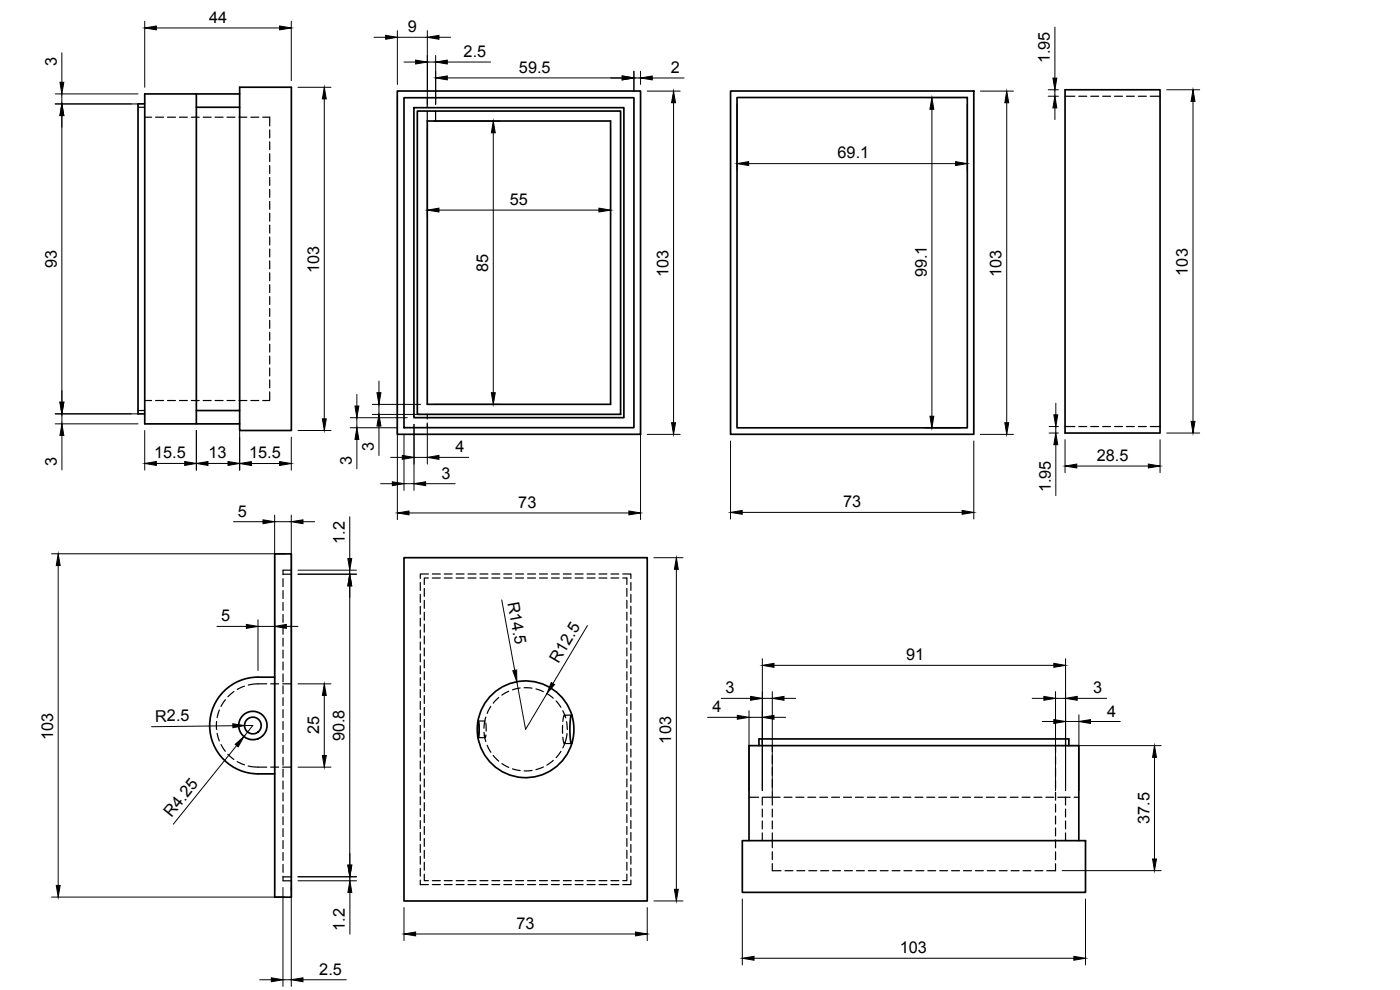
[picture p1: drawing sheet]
<svg xmlns="http://www.w3.org/2000/svg" width="420mm" height="297mm" viewBox="0 0 420 297" stroke-linecap="round" stroke-linejoin="round" font-family="sans-serif">
<!-- layer: S -->
<g fill="none" stroke="#000" stroke-width=".51">
<path d="M43.4 31.2h-2v93h2M58.9 32.2h13M58.9 28.2h13M71.9 26.2h15.5v103h-15.5zM119.2 27.3h73v103h-73zM121.2 29.3h69v99h-69zM124.2 32.3h63v93h-63zM125.2 33.3h61v91h-61zM128.2 36.3h55v85h-55zM219.2 27.3h73v103h-73zM221.2 29.3h69.1v99.1h-69.1zM319.6 26.9h28.5v103h-28.5z"/>
<path d="M58.9 127.2v-99h-15.5v99h28.5M58.9 123.2h13M82.4 166.2h5v103h-5zM121.2 167.3h73v103h-73zM82.4 203.2a22.3 22.3 0 0 0-10.6 1.1 14.5 14.5 0 0 0-8.6 16.3 14.5 14.5 0 0 0 14.2 11.6h5M143.5 216.4l.3 1.6-.2 3.3-.4-2zM171.5 214.6l.5 1.6 .2 2-.1 2.8-.6 2.1-.3-1-.2-2.6 .1-3.4zM171.7 214.9a14.5 14.5 0 0 0-15-10.6 14.5 14.5 0 0 0-13.3 12.6M143.4 220.8a14.5 14.5 0 0 0 13.3 12.5 14.5 14.5 0 0 0 15-10.5M227.8 223.7v-2h93v2M222.8 252.2h103v15.5h-103zM224.8 252.2v-28.5h99v28.5"/>
<circle cx="75.9" cy="217.7" r="2.5"/>
<circle cx="75.9" cy="217.7" r="4.2"/>
</g>
<g fill="none" stroke="#000" stroke-width=".36">
<path d="M41.4 32.2h2M43.4 35.2h2.1M46.7 35.2h2.4M50.3 35.2h2.4M53.8 35.2h2.4M57.4 35.2h2.4M61 35.2h2.4M64.6 35.2h2.4M68.1 35.2h2.4M71.7 35.2h2.4M75.3 35.2h2.4M78.8 35.2h2.1v2.6"/>
<path d="M80.9 39v2.4M128.2 29.3v2.9M128.2 33.4v2.9M130.7 33.3v3M319.6 28.9h3M323.8 28.9h2.4M327.3 28.9h2.4M330.9 28.9h2.4M334.5 28.9h2.4M338.1 28.9h2.3M341.6 28.9h2.4M345.2 28.9h2.9"/>
<path d="M80.9 42.6v2.3M80.9 46.1v2.4M80.9 49.7v2.4M80.9 53.3v2.4M80.9 56.8v2.4M80.9 60.4v2.4M80.9 64v2.4M80.9 67.5v2.4M80.9 71.1v2.4M80.9 74.7v2.4M80.9 78.3v2.4M80.9 81.8v2.4"/>
<path d="M80.9 85.4v2.4M80.9 89v2.4M80.9 92.5v2.4M80.9 96.1v2.4M80.9 99.7v2.4M80.9 117.6v2.6h-2.1M80.9 103.3v2.3M80.9 106.8v2.4M80.9 110.4v2.4M80.9 114v2.4M41.4 123.2h2M43.4 120.2h2.1"/>
<path d="M46.7 120.2h2.4M50.3 120.2h2.4M53.8 120.2h2.4M57.4 120.2h2.4M61 120.2h2.4M64.6 120.2h2.4M68.1 120.2h2.4M71.7 120.2h2.4M75.3 120.2h2.4M128.2 124.3v1.4M128.2 126.9v1.4M319.6 128h3"/>
<path d="M323.8 128h2.4M327.3 128h2.4M330.9 128h2.4M334.5 128h2.4M338.1 128h2.3M341.6 128h2.4M345.2 128h2.9M84.9 173.6v2.4M84.9 177.2v2.4M84.9 172.3h2.5M87.4 171.1h-2.5v1.3M126.1 174.8v2.4"/>
<path d="M126.1 178.3v2.4M127.3 176.6v2.3M128.6 173.4h-1.3v2M128.6 172.2h-2.5v1.4M129.8 173.4h2.3M129.8 172.2h2.3M133.3 173.4h2.4M133.3 172.2h2.4M136.9 173.4h2.4M136.9 172.2h2.4M140.5 173.4h2.4M140.5 172.2h2.4"/>
<path d="M144 173.4h2.4M144 172.2h2.4M147.6 173.4h2.4M147.6 172.2h2.4M151.2 173.4h2.4M151.2 172.2h2.4M154.7 173.4h2.4M154.7 172.2h2.4M158.3 173.4h2.4M158.3 172.2h2.4M161.9 173.4h2.4M161.9 172.2h2.4"/>
<path d="M165.5 173.4h2.4M165.5 172.2h2.4M169.1 173.4h2.3M169.1 172.2h2.3M172.6 173.4h2.4M172.6 172.2h2.4M176.2 173.4h2.4M176.2 172.2h2.4M179.8 173.4h2.3M179.8 172.2h2.3M183.3 173.4h2.4M183.3 172.2h2.4"/>
<path d="M186.9 172.2h2.4v1.4M186.9 173.4h1.2v2M188.1 176.6v2.3M189.3 174.8v2.4M189.3 178.3v2.4M84.9 180.8v2.3M84.9 184.3v2.4M84.9 187.9v2.4M84.9 191.5v2.4M84.9 195.1v2.3M84.9 198.6v2.4M126.1 181.9v2.4"/>
<path d="M126.1 185.5v2.4M126.1 189v2.4M126.1 192.6v2.4M126.1 196.2v2.4M126.1 199.8v2.3M127.3 180.1v2.4M127.3 183.7v2.4M127.3 187.3v2.4M127.3 190.8v2.4M127.3 194.4v2.4M127.3 198v2.4M188.1 180.1v2.4"/>
<path d="M188.1 183.7v2.4M188.1 187.3v2.4M188.1 190.8v2.4M188.1 194.4v2.4M188.1 198v2.4M189.3 181.9v2.4M189.3 185.5v2.4M189.3 189v2.4M189.3 192.6v2.4M189.3 196.2v2.4M189.3 199.8v2.3M65 216.5v2.4"/>
<path d="M65.8 213l-.6 2.3M67.6 209.9l-1.3 2M70.2 207.5l-1.8 1.5M73.4 205.9l-2.2 .9M80.1 205.2h-3.7l-1.9 .3M81.2 205.2h2.4M84.8 205.2h2.6M84.9 202.2v2.4M84.9 205.8v2.4M84.9 209.3v2.4M84.9 212.9v2.4M84.9 216.5v2.4"/>
<path d="M126.1 203.3v2.4M126.1 206.9v2.4M126.1 210.5v2.4M126.1 214.1v2.3M126.1 217.6v2.4M127.3 201.6v2.3M127.3 205.1v2.4M127.3 208.7v2.4M127.3 212.3v2.4M127.3 215.8v2.4M127.3 219.4v2.4M143.5 216.3h2.1"/>
<path d="M145.3 219.7l.1 1.1M145.4 216.8l-.2 1.7M145.8 216.9l.1 2.4M145.8 215.2l-.4 1.7M147.3 211.9l-1.1 2.1M149.7 209.3l-1.7 1.7M152.7 207.4l-2.1 1.2M156.1 206.4l-2.3 .6M157.3 206.3l2.4 .2M160.8 206.7l2.3 .8M164.1 208.1l1.9 1.4M166.9 210.3l1.4 1.9"/>
<path d="M168.8 217.6v2.4M168.9 213.2l.9 2.2M169.4 214.6h2.1M169.6 214.9l-.2-.3-.2 .2-.3 1.6M170 216.5l.2 2.4M188.1 201.6v2.3M188.1 205.1v2.4M188.1 208.7v2.4M188.1 212.3v2.4M188.1 215.8v2.4M188.1 219.4v2.4M189.3 203.3v2.4"/>
<path d="M189.3 206.9v2.4M189.3 210.5v2.4M189.3 214.1v2.3M189.3 217.6v2.4M65.2 220l.6 2.3M66.3 223.4l1.3 2M68.4 226.3l1.8 1.6M71.2 228.5l2.2 1M74.5 229.8l1.9 .3 3.7 .1M81.2 230.2h2.4M84.8 230.2h2.6M84.9 220.1v2.3"/>
<path d="M84.9 223.6v2.4M84.9 227.2v2.4M84.9 230.8v2.4M84.9 234.3v2.4M84.9 237.9v2.4M126.1 221.2v2.4M126.1 224.8v2.4M126.1 228.4v2.3M126.1 231.9v2.4M126.1 235.5v2.4M126.1 239.1v2.4M127.3 223v2.4"/>
<path d="M127.3 226.6v2.3M127.3 230.1v2.4M127.3 233.7v2.4M127.3 237.3v2.4M143.5 221.3h2.1M145.4 220.8l.4 1.7M145.8 220.5l-.2 .8-.2-.5M146.2 223.6l1.1 2.1M148 226.7l1.7 1.7M150.6 229.1l2.1 1.2M153.8 230.7l2.3 .5M159.7 231.2l-2.4 .1"/>
<path d="M163.1 230.1l-2.3 .8M166.1 228.1l-2 1.5M168.3 225.4l-1.4 1.9M168.9 221.2l.3 1.7 .2 .2 .2-.3M169.4 223.1h2.1M170.2 220.1l-.5 2.4-.8 1.9M188.1 223v2.4M188.1 226.6v2.3M188.1 230.1v2.4M188.1 233.7v2.4M188.1 237.3v2.4M189.3 221.2v2.4"/>
<path d="M189.3 224.8v2.4M189.3 228.4v2.3M189.3 231.9v2.4M189.3 235.5v2.4M189.3 239.1v2.4M224.8 239.2h2.9M228.8 221.7v2M228.8 239.2v2.4M228.9 239.2h5.2M231.8 237.4v4.2M231.8 223.7v1.8M231.8 226.7v2.4"/>
<path d="M231.8 230.3v2.3M231.8 233.9v2.3M235.3 239.2h2.4M238.9 239.2h2.4M242.4 239.2h2.4M246 239.2h2.4M249.6 239.2h2.4M253.2 239.2h2.3M256.7 239.2h2.4M260.3 239.2h2.4M263.9 239.2h2.4M267.4 239.2h2.4"/>
<path d="M271 239.2h2.4M274.6 239.2h2.4M278.2 239.2h2.3M281.7 239.2h2.4M285.3 239.2h2.4M288.9 239.2h2.4M292.4 239.2h2.4M296 239.2h2.4M299.6 239.2h2.4M303.2 239.2h2.3M306.7 239.2h2.4M310.3 239.2h2.4"/>
<path d="M313.9 239.2h2.4M316.8 223.7v2.1M316.8 227v2.4M316.8 230.6v2.3M316.8 234.1v2.4M316.8 237.7v2.4M317.5 239.2h3.7M319.8 221.7v2M319.8 239.2v2.4M322.4 239.2h1.4M84.9 241.5v2.4M84.9 245.1v2.3"/>
<path d="M84.9 248.6v2.4M84.9 252.2v2.4M84.9 255.8v2.4M84.9 259.4v2.3M126.1 242.6v2.4M126.1 246.2v2.4M126.1 249.8v2.4M126.1 253.4v2.3M126.1 256.9v2.4M127.3 240.8v2.4M127.3 244.4v2.4M127.3 248v2.4"/>
<path d="M127.3 251.6v2.3M127.3 255.1v2.4M127.3 258.7v2.4M188.1 240.8v2.4M188.1 244.4v2.4M188.1 248v2.4M188.1 251.6v2.3M188.1 255.1v2.4M188.1 258.7v2.4M189.3 242.6v2.4M189.3 246.2v2.4M189.3 249.8v2.4"/>
<path d="M189.3 253.4v2.3M189.3 256.9v2.4M228.8 242.7v2.4M228.8 246.3v2.4M228.8 249.9v2.3M231.8 259.1v2.1h2.6M231.8 242.7v2.4M231.8 246.3v2.4M231.8 249.9v4.4M231.8 255.6v2.3M316.8 241.3v2.4M316.8 244.9v2.3"/>
<path d="M316.8 248.4v2.4M316.8 252v2.4M316.8 255.6v2.4M316.8 259.2v2h-2.6M319.8 242.7v2.4M319.8 246.3v2.4M319.8 249.9v2.3M84.9 262.9v1.4h2.5M84.9 263.1h2.5M126.1 260.5v2.4M126.1 264.1v1.3h2.5M127.3 262.3v1.9h1.3"/>
<path d="M129.8 264.2h2.3M129.8 265.4h2.3M133.3 264.2h2.4M133.3 265.4h2.4M136.9 264.2h2.4M136.9 265.4h2.4M140.5 264.2h2.4M140.5 265.4h2.4M144 264.2h2.4M144 265.4h2.4M147.6 264.2h2.4M147.6 265.4h2.4"/>
<path d="M151.2 264.2h2.4M151.2 265.4h2.4M154.7 264.2h2.4M154.7 265.4h2.4M158.3 264.2h2.4M158.3 265.4h2.4M161.9 264.2h2.4M161.9 265.4h2.4M165.5 264.2h2.4M165.5 265.4h2.4M169.1 264.2h2.3M169.1 265.4h2.3"/>
<path d="M172.6 264.2h2.4M172.6 265.4h2.4M176.2 264.2h2.4M176.2 265.4h2.4M179.8 264.2h2.3M179.8 265.4h2.3M183.3 264.2h2.4M183.3 265.4h2.4M188.1 262.3v1.9h-1.2M189.3 264.1v1.3h-2.4M189.3 260.5v2.4M235.6 261.2h2.4"/>
<path d="M239.2 261.2h2.3M242.7 261.2h2.4M246.3 261.2h2.4M249.9 261.2h2.3M253.4 261.2h2.4M257 261.2h2.4M260.6 261.2h2.4M264.2 261.2h2.3M267.7 261.2h2.4M271.3 261.2h2.4M274.9 261.2h2.4M278.4 261.2h2.4"/>
<path d="M282 261.2h2.4M285.6 261.2h2.4M289.2 261.2h2.3M292.7 261.2h2.4M296.3 261.2h2.4M299.9 261.2h2.4M303.4 261.2h2.4M307 261.2h2.4M310.6 261.2h2.4"/>
</g>
<!-- layer: Dimensions -->
<g fill="none" stroke="#000" stroke-width=".3">
<path d="M18.6 15.8v8.9M43.4 6.4v19.8M46.9 8.4h37M87.4 6.4v17.8M112.2 11.2h3.5M119.3 9.2v16.1M119.3 11.2h8.9M121.2 18.6h3.5M128.2 9.2v22.1M128.2 18.6h2.5M130.7 16.6v14.7M131.7 11.2h3.5"/>
<path d="M134.2 18.6h13M316.6 8.1v15.3M16.6 31.2h24.8M16.6 28.2h24.8M18.6 28.2v3M18.6 34.7v86M89.4 26.2h9.9M97.3 29.7v96M119.3 29.3v126.6M128.2 38.3v26.7M130.2 36.3h19.9M134.2 23.4h52.5"/>
<path d="M148 39.8v78M183.2 38.3v26.7M190.2 21.4v5.9M190.2 23.4h2M192.2 21.4v3.9M192.2 29.3v126.6M194.2 27.3h9.9M195.7 23.4h9.6M202.1 30.8v96M221.2 31.3v19.8M277.7 29.3h10.6M279.7 32.8v92.1"/>
<path d="M290.3 31.3v19.8M294.2 27.3h9.9M302.1 30.8v96M314.6 26.9h3M314.6 28.9h3M316.6 26.9v2M316.6 32.4v3.5M350.1 26.9h9.9M358 30.4v96M224.7 49.1h62.1M131.7 63h48M18.6 117.2v3.5"/>
<path d="M107.1 118.3v3.5M113.7 114.3v3.5M16.6 127.2h24.8M16.6 124.2h24.8M18.6 124.2v3M18.6 130.7v10.3M43.4 129.2v11.9M46.9 139.1h8.5M58.9 129.2v11.9M62.4 139.1h6M71.9 129.2v11.9M75.4 139.1h8.5"/>
<path d="M87.4 131.2v9.9M89.4 129.2h9.9M105.1 128.3h14.2M105.1 125.3h17.1M107.1 125.3v3M107.1 131.8v8.9M111.7 121.3h14.5M111.7 124.3h14.5M113.7 121.3v3M113.7 127.8v8.9M117.2 137.2h3.5M121.2 130.3v16.8"/>
<path d="M124.2 127.3v19.8M124.2 137.2h4M128.2 127.3v11.9M130.2 121.3h19.9M131.7 137.2h9M194.2 130.3h9.9M219.2 132.3v23.4M277.7 128.4h10.6M292.2 132.3v23.4M294.2 130.3h9.9M314.9 129.9h2.7M314.9 128h2.7"/>
<path d="M316.9 121v3.5M316.9 128v1.9M316.9 133.4v15.3M319.6 131.9v9.9M323.2 139.8h21.4M348.1 131.9v9.9M350.1 129.9h9.9M70.1 156.5h8.8M82.4 154.5v112.7M82.4 156.5h5M87.4 154.5v141.5M90.9 156.5h3.5"/>
<path d="M105 155.1v12.5M114.2 145.1h3.6M121.2 145.1h3M122.7 153.9h66M127.7 145.1h8.9M222.7 153.7h66M15.5 166.2h69.9M17.5 169.7v96M89.4 172.3h17.6M89.4 171.1h17.6M105 171.1v1.2M105 175.8v83.8"/>
<path d="M196.2 167.3h8.8M203 170.8v96M65.1 187.9h8.8M77.4 186v15.2M77.4 187.9h5M85.9 187.9h3.5M150.6 180l3.9 21.1M176.3 187.7l-10.4 17.4M228.8 197.6v39.6M232.3 199.6h84M319.8 197.6v39.6M69.9 217.7l-24.4 .3"/>
<path d="M73.4 217.7h2.5l-2.7 3.3M89.4 205.2h9.9M97.3 208.7v18M155.1 204.6l2.6 14.2 6.4-10.7M212.3 215.2h9M216.5 209.5h8.8M224.8 213.2v24M224.8 215.2h4M228.8 209.5h3M231.8 207.5v29.7M232.3 215.2h3.5M235.3 209.5h3.5"/>
<path d="M309.8 209.5h3.5M312.8 216.5h3.5M316.8 209.5h3M316.8 207.5v29.7M319.8 216.5h4M323.3 209.5h8.8M323.8 214.5v22.7M327.3 216.5h8.9M71 223.7l-19 23.6M89.4 230.2h9.9M318.8 223.7h29.7M346.5 227.2v30.5"/>
<path d="M105 256.1v3.5M15.5 269.2h69.9M84.9 266.3v29.7M89.4 263.1h17.6M89.4 264.3h17.6M105 263.1v1.2M105 267.8v12.5M121.2 272.3v9.9M194.2 272.3v9.9M196.2 270.3h8.8M222.8 269.7v19.8M318.8 261.2h29.7"/>
<path d="M325.8 269.7v19.8M77.9 294h3.5M84.9 294h2.5M90.9 294h13M124.7 280.2h66M226.3 287.5h96"/>
</g>
<g fill="#000" stroke="#000" stroke-width=".3">
<path d="M43.4 8.4l3.5-.6v1.2zM83.9 7.8l3.5 .6-3.5 .6zM115.7 10.6l3.6 .6-3.6 .6zM124.7 18l3.5 .6-3.5 .6zM128.2 11.2l3.5-.6v1.2zM130.7 18.6l3.5-.6v1.2zM18.6 31.2l.6 3.5h-1.2zM18 24.7h1.2l-.6 3.5zM97.3 26.2l.6 3.5h-1.1zM130.7 23.4l3.5-.6v1.2zM148 36.3l.6 3.5h-1.1zM186.7 22.8l3.5 .6-3.5 .6z"/>
<path d="M192.2 23.4l3.5-.6v1.2zM202.1 27.3l.6 3.5h-1.2zM279.7 29.3l.5 3.5h-1.1zM302.1 27.3l.6 3.5h-1.1zM316.6 28.9l.6 3.5h-1.2zM316 23.4h1.2l-.6 3.5zM358 26.9l.6 3.5h-1.1zM221.2 49.1l3.5-.6v1.2zM286.8 48.5l3.5 .6-3.5 .6zM128.2 63l3.5-.6v1.2zM179.7 62.4l3.5 .6-3.5 .6zM113.1 117.8h1.2l-.6 3.5z"/>
<path d="M147.5 117.8h1.1l-.6 3.5zM18 120.7h1.2l-.6 3.5zM18.6 127.2l.6 3.5h-1.2zM43.4 139.1l3.5-.6v1.1zM55.4 138.5l3.5 .6-3.5 .5zM58.9 139.1l3.5-.6v1.1zM68.4 138.5l3.5 .6-3.5 .5zM71.9 139.1l3.5-.6v1.2zM83.9 138.5l3.5 .6-3.5 .6zM96.8 125.7h1.1l-.6 3.5zM106.5 121.8h1.2l-.6 3.5zM107.1 128.3l.6 3.5h-1.2z"/>
<path d="M113.7 124.3l.6 3.5h-1.2zM120.7 136.6l3.5 .6-3.5 .6zM128.2 137.2l3.5-.6v1.2zM201.5 126.8h1.2l-.6 3.5zM279.1 124.9h1.1l-.5 3.5zM301.6 126.8h1.1l-.6 3.5zM316.3 124.5h1.1l-.5 3.5zM316.9 129.9l.5 3.5h-1.1zM319.6 139.8l3.6-.6v1.2zM344.6 139.2l3.5 .6-3.5 .6zM357.5 126.4h1.1l-.6 3.5zM78.9 156l3.5 .5-3.5 .6z"/>
<path d="M87.4 156.5l3.5-.5v1.1zM117.8 144.6l3.4 .5-3.4 .6zM119.3 153.9l3.4-.6v1.2zM124.2 145.1l3.5-.5v1.1zM188.7 153.3l3.5 .6-3.5 .6zM219.2 153.7l3.5-.6v1.2zM288.7 153.1l3.5 .6-3.5 .6zM17.5 166.2l.6 3.5h-1.2zM105 172.3l.6 3.5h-1.2zM104.4 167.6h1.2l-.6 3.5zM203 167.3l.6 3.5h-1.2zM73.9 187.4l3.5 .5-3.5 .6z"/>
<path d="M82.4 187.9l3.5-.5v1.1zM228.8 199.6l3.5-.6v1.2zM316.3 199l3.5 .6-3.5 .6zM69.9 217.2l3.5 .5-3.5 .6zM97.3 205.2l.6 3.5h-1.1zM153.9 201.2l1.1-.2 .1 3.6zM165.4 204.8l1 .6-2.3 2.7zM221.3 214.6l3.5 .6-3.5 .6zM225.3 208.9l3.5 .6-3.5 .6zM228.8 215.2l3.5-.6v1.2zM231.8 209.5l3.5-.6v1.2zM313.3 208.9l3.5 .6-3.5 .6z"/>
<path d="M316.3 215.9l3.5 .6-3.5 .6zM319.8 209.5l3.5-.6v1.2zM323.8 216.5l3.5-.6v1.2zM70.6 223.3l2.6-2.3-1.7 3.1zM96.8 226.7h1.1l-.6 3.5zM346.5 223.7l.6 3.5h-1.2zM104.4 259.6h1.2l-.6 3.5zM345.9 257.7h1.2l-.6 3.5zM16.9 265.7h1.2l-.6 3.5zM105 264.3l.6 3.5h-1.2zM121.2 280.2l3.5-.6v1.2zM190.7 279.6l3.5 .6-3.5 .6z"/>
<path d="M202.4 266.8h1.2l-.6 3.5zM81.4 293.4l3.5 .6-3.5 .6zM87.4 294l3.5-.6v1.2zM222.8 287.5l3.5-.6v1.2zM322.3 286.9l3.5 .6-3.5 .6z"/>
</g>
<g font-size="4.9">
<text x="62.8" y="6.9">44</text>
<text x="122.4" y="9.6">9</text>
<text x="139.1" y="17.1">2.5</text>
<text x="17" y="19.9" transform="rotate(-90 17 19.9)">3</text>
<text x="155.7" y="21.8">59.5</text>
<text x="201.3" y="21.9">2</text>
<text x="315" y="19" transform="rotate(-90 315 19)">1.95</text>
<text x="251.4" y="47.5">69.1</text>
<text x="153" y="61.5">55</text>
<text x="17" y="80.4" transform="rotate(-90 17 80.4)">93</text>
<text x="95.8" y="81.9" transform="rotate(-90 95.8 81.9)">103</text>
<text x="146.5" y="81.6" transform="rotate(-90 146.5 81.6)">85</text>
<text x="200.6" y="83.1" transform="rotate(-90 200.6 83.1)">103</text>
<text x="278.1" y="83.2" transform="rotate(-90 278.1 83.2)">99.1</text>
<text x="300.6" y="83.1" transform="rotate(-90 300.6 83.1)">103</text>
<text x="356.5" y="82.7" transform="rotate(-90 356.5 82.7)">103</text>
<text x="46.3" y="137.5">15.5</text>
<text x="62.5" y="137.5">13</text>
<text x="74.8" y="137.5">15.5</text>
<text x="112.2" y="135.4" transform="rotate(-90 112.2 135.4)">3</text>
<text x="136.7" y="135.7">4</text>
<text x="17" y="139.7" transform="rotate(-90 17 139.7)">3</text>
<text x="105.6" y="139.4" transform="rotate(-90 105.6 139.4)">3</text>
<text x="132.5" y="143.6">3</text>
<text x="329.2" y="138.3">28.5</text>
<text x="315.3" y="147.7" transform="rotate(-90 315.3 147.7)">1.95</text>
<text x="71.4" y="155">5</text>
<text x="155.6" y="152.4">73</text>
<text x="253" y="152.2">73</text>
<text x="103.5" y="163.1" transform="rotate(-90 103.5 163.1)">1.2</text>
<text x="152.3" y="180.8" transform="rotate(80 152.3 180.8)">R14.5</text>
<text x="66.4" y="186.4">5</text>
<text x="167.6" y="199.2" transform="rotate(-59 167.6 199.2)">R12.5</text>
<text x="271.9" y="198.1">91</text>
<text x="217.8" y="208">3</text>
<text x="328.1" y="208">3</text>
<text x="213.8" y="213.7">4</text>
<text x="332.2" y="215">4</text>
<text x="15.9" y="221.9" transform="rotate(-90 15.9 221.9)">103</text>
<text x="46.6" y="216.5" transform="rotate(-1 46.6 216.5)">R2.5</text>
<text x="95.8" y="220.4" transform="rotate(-90 95.8 220.4)">25</text>
<text x="103.4" y="222.4" transform="rotate(-90 103.4 222.4)">90.8</text>
<text x="201.4" y="223.1" transform="rotate(-90 201.4 223.1)">103</text>
<text x="51.5" y="245.5" transform="rotate(-51 51.5 245.5)">R4.25</text>
<text x="344.9" y="247.2" transform="rotate(-90 344.9 247.2)">37.5</text>
<text x="103.5" y="279.3" transform="rotate(-90 103.5 279.3)">1.2</text>
<text x="155" y="278.7">73</text>
<text x="270" y="286">103</text>
<text x="95.8" y="292.4">2.5</text>
</g>
</svg>
